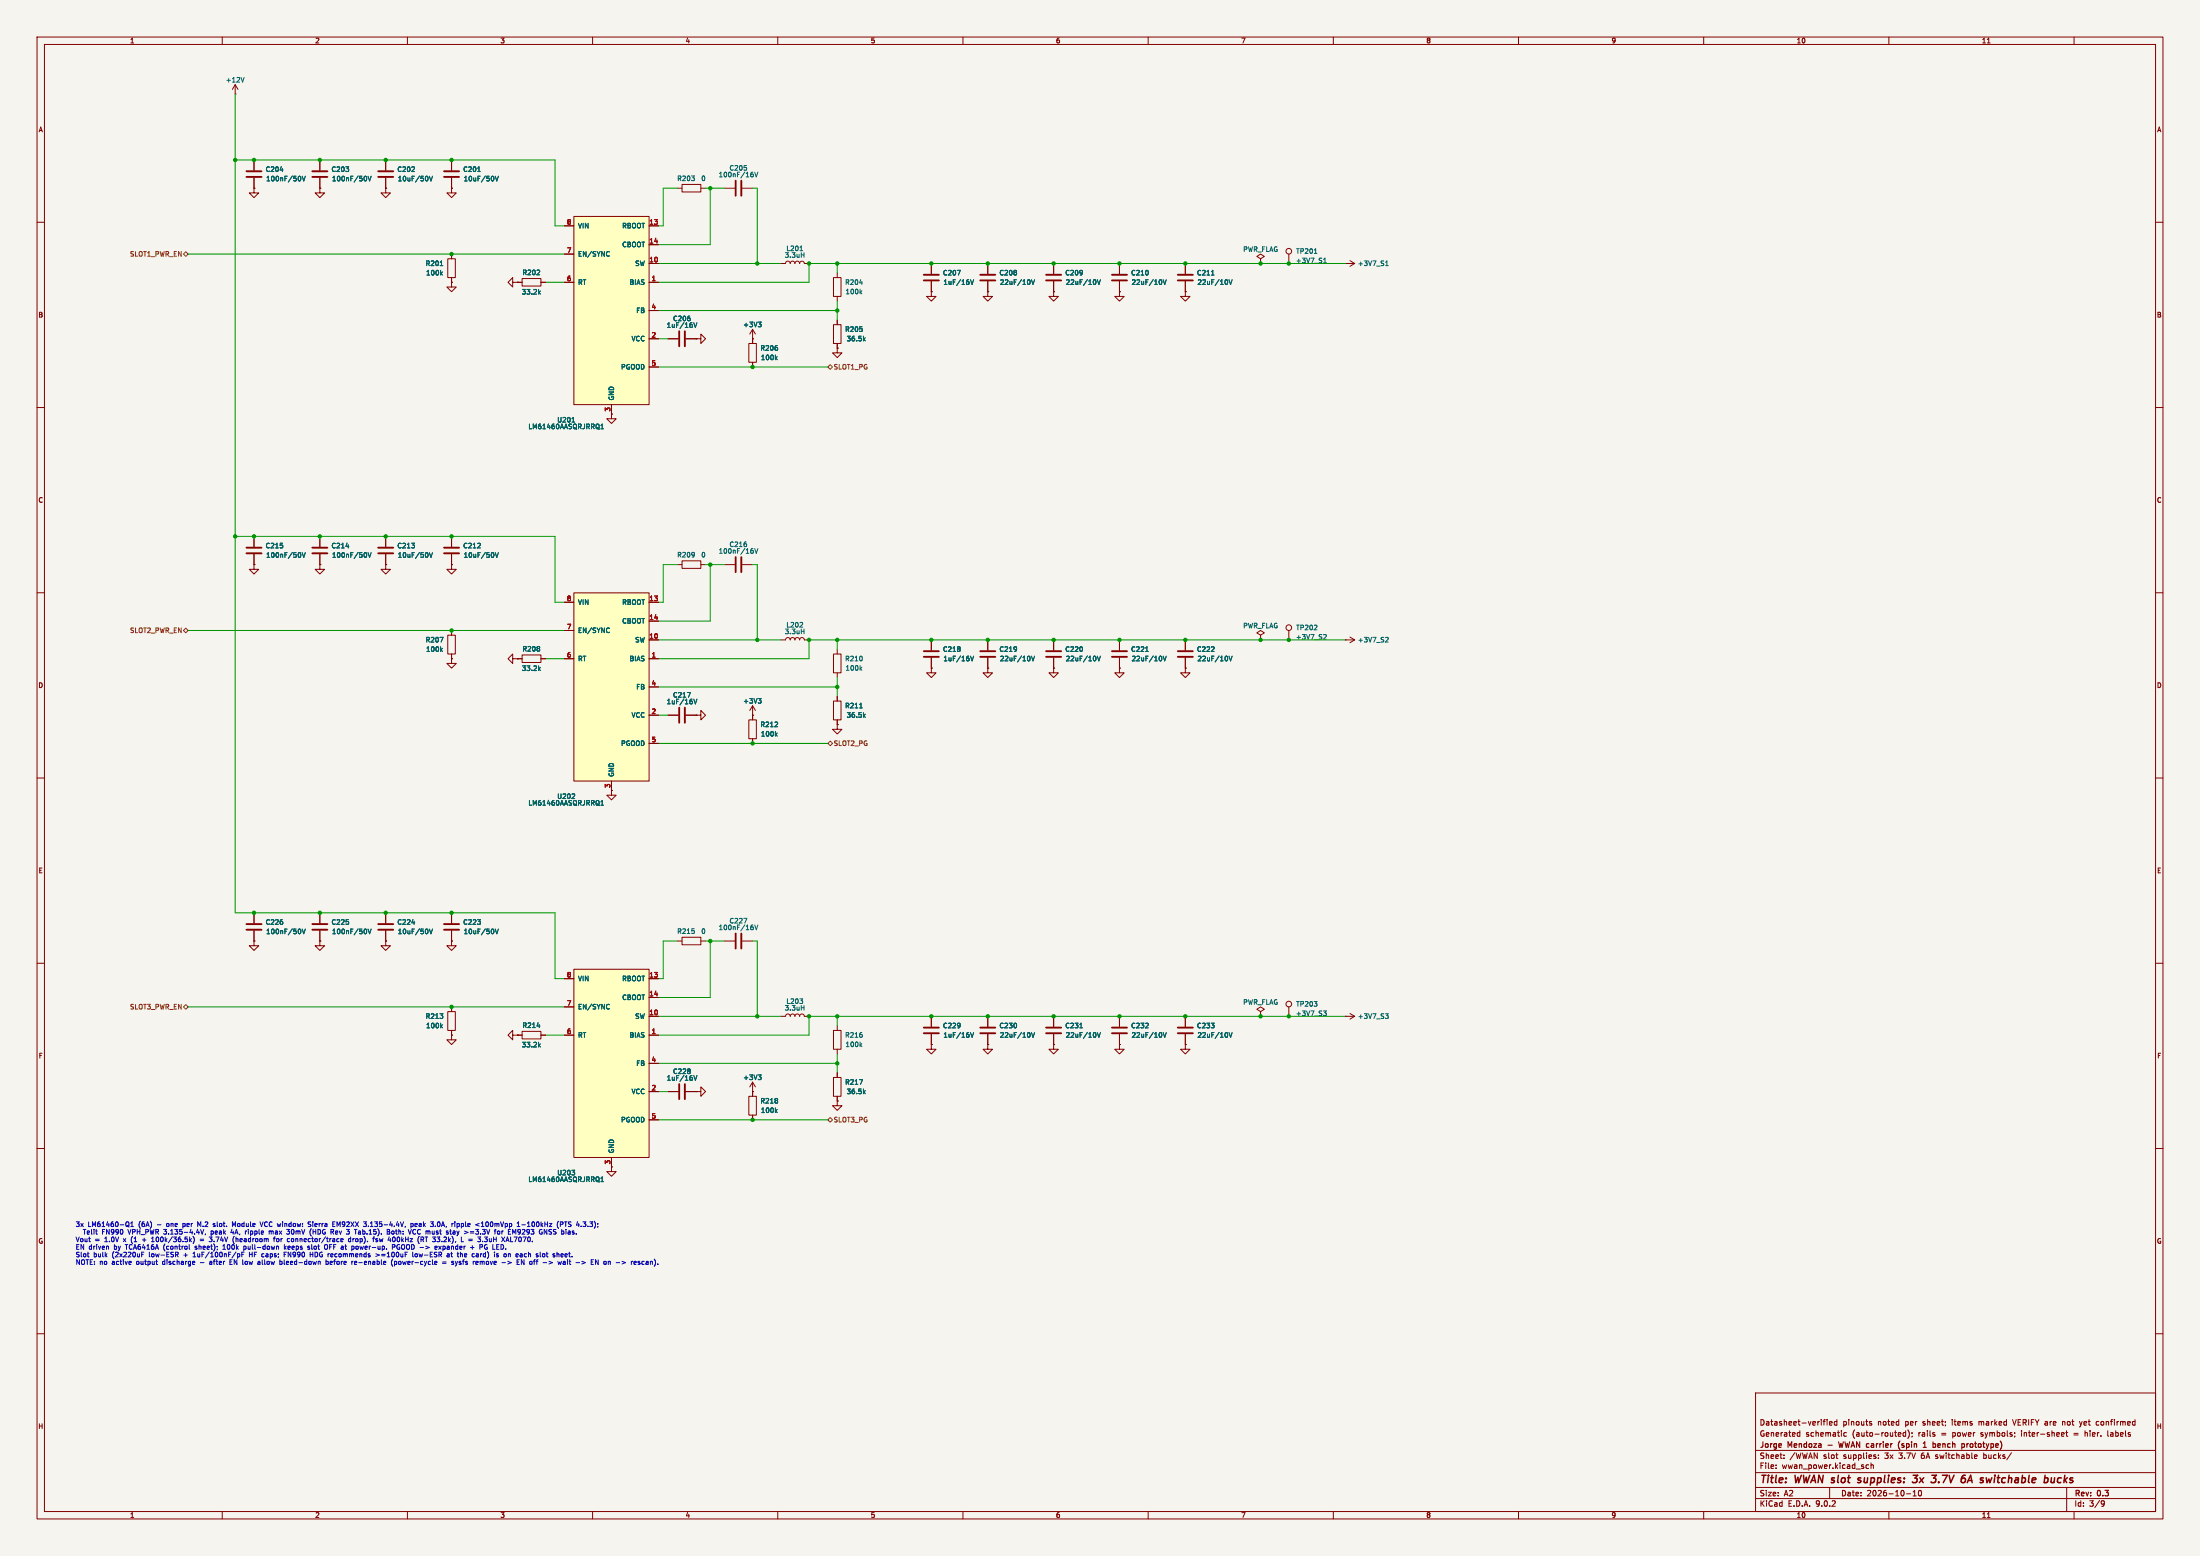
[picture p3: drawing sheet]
<svg xmlns="http://www.w3.org/2000/svg" width="594mm" height="420mm" viewBox="0 0 594 420" stroke-linecap="round" stroke-linejoin="round" font-family="sans-serif">
<path d="M0 0h594v420h-594z" fill="#f5f4ef" stroke="#f5f4ef" stroke-width=".27"/>
<g fill="none" stroke="#840000" stroke-width=".27">
<path d="M10 10h574v400h-574zM12 12h570v396h-570zM60 10v2M110 10v2M160 10v2M210 10v2M260 10v2M310 10v2M360 10v2M410 10v2M460 10v2M510 10v2"/>
<path d="M536.6 11.6h.7M560 10v2M10 60h2M251.5 78.7v1.3h1.2l-1.2 1.3-1.3-1.3h1.3M251.5 78.7h.1M266.7 78.7v1.3h1.3l-1.3 1.3-1.3-1.3h1.3M266.7 78.7h.1M284.5 71.1v2.8M284.5 75.9v2.8M302.3 71.1v2.8M302.3 75.9v2.8M320 78.7v1.3h1.3l-1.3 1.3-1.2-1.3h1.2"/>
<path d="M320 78.7h.1M320 71.1v2.8M320 75.9v2.8M348 68.6v2.5M363.2 71.1h.1M363.2 71.1h2.6M364.5 70.4l1.3 .7M365.8 71.1l-1.3 .8M582 60h2M10 110h2M582 110h2M10 160h2"/>
<path d="M251.5 172.7v2.8M251.5 177.5v2.8M266.7 172.7v2.8M266.7 177.5v2.8M320 172.7v2.8M320 177.5v2.8M340.4 171.5l1-.7-1-.6-1.1 .6 1.1 .7v1.2M340.4 172.7h.1M348 170.2v2.5M363.2 172.7h.1M363.2 172.7h2.6M364.5 172l1.3 .7"/>
<path d="M365.8 172.7l-1.3 .8M582 160h2M251.5 180.3v1.3h1.2l-1.2 1.3-1.3-1.3h1.3M251.5 180.3h.1M266.7 180.3v1.3h1.3l-1.3 1.3-1.3-1.3h1.3M266.7 180.3h.1M320 180.3v1.3h1.3l-1.3 1.3-1.2-1.3h1.2M320 180.3h.1M10 210h2M582 210h2M86.4 254v1.3h1.2l-1.2 1.2-1.3-1.2h1.3M86.4 254h.1"/>
<path d="M86.4 246.4v2.8M86.4 251.2v2.8M104.1 254v1.3h1.3l-1.3 1.2-1.2-1.2h1.2M104.1 254h.1M104.1 246.4v2.8M104.1 251.2v2.8M121.9 254v1.3h1.3l-1.3 1.2-1.3-1.2h1.3M121.9 254h.1M121.9 246.4v2.8M121.9 251.2v2.8M10 260h2M138.4 279.4v-1.3l-1.2 1.3 1.2 1.3v-1.3h1.3"/>
<path d="M139.7 279.4h.1M139.7 279.4h1.3M141 278.4h5v2h-5zM146 279.4h1.3M320 274.3v2.8M320 279.1v2.8M340.4 273.1l1-.7-1-.6-1.1 .6 1.1 .7v1.2M340.4 274.3h.1M582 260h2M266.7 281.9v1.3h1.3l-1.3 1.3-1.3-1.3h1.3M266.7 281.9h.1M320 281.9v1.3h1.3l-1.3 1.3-1.2-1.3h1.2"/>
<path d="M320 281.9h.1M10 310h2M165.1 315v1.2h1.3l-1.3 1.3-1.3-1.3h1.3M165.1 315h.1M582 310h2M10 360h2M474 376h108v32h-108zM582 360h2M474 397.5h108M474 391.5h108M479.5 396.2v.2M479.5 395.4v.2"/>
<path d="M481.7 393.5v.2M481.7 392.7v.2M485.4 387.6h.6M485.4 386.7h.6M486 386.2v1.5M492.2 383.7h.6M492.8 383.2h-.3M493.3 383.2v.1M493.3 383.7v1M494 384.2l.7-.2-.1-.3h-.4l-.2 .2v.7h.6M496 383.7h-.5l-.3 .3 .2 .6h.6M496 383.2v1.5"/>
<path d="M498.5 386.7h-.4l-.3 .3 .2 .6h.5M504.5 395.4h-.4l-.3 .3 .2 .6h.5M504.8 383.7h.5M504.8 384.1l.6 .3-.1 .2-.4 .1M505.2 395.5l.5-.1 .1 1M505.2 394.9v1.5M507.2 392.7v.2M507.2 393.5v.2M514.5 386.7h-.4l-.3 .3 .2 .6h.5M514.5 386.2v1.5M515.2 386a1.74 1.74 0 0 1-.1 2.2M516.2 386.7v.2"/>
<path d="M516.3 387.6l-.1 .3M533.6 392.7l.2 .3-.7 .2M533.7 393.6l-.1 .1M535.6 393.6l.4 .1M535.6 392.2v1.5M536 392.7h-.4M543.4 383.2l.5 1.5M545.8 386.2v.1M545.8 386.7v1M556.8 386.7h.4l.1 .3-.7 .2M556.9 383.7v1M557.2 387.6l-.4 .1"/>
<path d="M557.3 383.7l-.4 .1M557.7 386.7h.6M558 386.2v1.3l.3 .2M560 386.9h1.1M560 387.3h1.1M561.5 383.7l.3 1M561.8 384.7l-.3 .5M562.2 383.7l-.4 1M563 386.2v1.5M563.4 386.7l-.4 .1M566.1 383.7h.6M566.1 384.6h.6"/>
<path d="M569.1 386.2v1.3l.2 .2M60 408v2M110 408v2M160 408v2M210 408v2M260 408v2M310 408v2M360 408v2M410 408v2M460 408v2M474 404.5h108M474 401.5h108"/>
<path d="M494 401.5v3M510 408v2M514.7 403.2h1.2M516.5 403.8h.9M516.5 402.7l.5-.4v1.5M518.1 402.4l.2-.1a.8 .8 0 0 1 .5 .7 .8 .8 0 0 1-.5 .8l-.3-.6zM536.6 409.6h.7M558 401.5v6.5M560 408v2M567.6 405.1l.5 .1 .1 .7-.3 .6-.4 .1M568.2 405.7l-.6 .3"/>
<circle cx="348" cy="67.8" r=".76"/>
<circle cx="348" cy="169.4" r=".76"/>
</g>
<path d="M502.5 399a.49 .49 0 0 0-.8 .2l.7 .4v.3l-.3 .3-.5-.1M516.6 398.2h1.2l-.8 .8 .6 .1-.1 .9-.3 .2-.8-.1M531.4 399.6h1M538.6 398.9l-.2 1.3M538.6 398.2v.2M556.6 399h-.8l-.3 .8 .3 .4 .6-.1M523.5 400l-.1 .2M531.2 400.2l.9-2 .4 2" fill="none" stroke="#840000" stroke-width=".4"/>
<path d="M496.4 389.2l.4 1.5 .3-1.1 .2 1.1M514.1 389.7h-.4l-.2 .2 .1 .2 .5 .1v.4h-.6M523.8 389.7l.1 .3-.7 .2M524.6 389.7v1M525 389.7l-.4 .1M532.2 389.7l.5 .3-.1 .5-.4 .2M533.1 389.7h.6M533.3 389.2l.1 1.4" fill="none" stroke="#840000" stroke-width=".3"/>
<g fill="none" stroke="#840000" stroke-width=".51">
<path d="M282.4 74.2h4.1M282.4 75.7h4.1M300.2 74.2h4.1M300.2 75.7h4.1M318 74.2h4.1M318 75.7h4.1M249.4 175.8h4.1M249.4 177.3h4.1M264.7 175.8h4M264.7 177.3h4M318 175.8h4.1M318 177.3h4.1"/>
<path d="M84.3 249.4h4.1M84.3 251h4.1M102.1 249.4h4.1M102.1 251h4.1M119.9 249.4h4.1M119.9 251h4.1M318 277.4h4.1M318 278.9h4.1"/>
</g>
<g fill="none" stroke="#006464" stroke-width=".27">
<path d="M295.8 75.8v.7M296.3 75.5l.4 1.3 .4-1.3M313.6 75.8v.7M314.1 75.5l.4 1.3 .4-1.3M327.1 74.2h.7M331.4 75.8v.7M331.8 75.5l.5 1.3 .4-1.3M354.9 68.4h.7M357.4 70.9h.7M357.4 70l.3-.3v1.2M374.1 71.7h.7M374.1 70.8l.4-.4v1.3"/>
<path d="M262 177.1l.5 1.3 .4-1.3M278.1 177.4v.7M278.5 177.1l.4 1.3 .4-1.3M331.4 177.4v.7M331.8 177.1l.5 1.3 .4-1.3M357.6 171.3h.4l.1 .3-.8 .9h.8M374.3 172l.4 .1 .1 .3-.8 .9h.8M98.7 250.8a.79 .79 0 0 1 0 1.2M99.4 250.8l.4 1.2 .4-1.2M111.2 249.1h.8M115.5 251v.8M115.9 250.8l.5 1.2 .4-1.2"/>
<path d="M133.3 251v.8M133.7 250.8l.4 1.2 .5-1.2M145 276.9h.8M331.4 279v.7M331.8 278.7l.5 1.3 .4-1.3M145.5 282.1l.4 .5M145.9 281.7l-.5 .5"/>
</g>
<path d="M154.9 261.6h20.4v50.8h-20.4z" fill="#ffffc2"/>
<g fill="none" stroke="#840000" stroke-width=".27">
<path d="M63.5 25.4h.1M63.5 22.9l-.8 1.2M63.5 22.9l.8 1.2M63.5 22.9v2.5M68.6 50.8v1.3h1.2l-1.2 1.2-1.3-1.2h1.3M68.6 50.8h.1M68.6 43.2v2.8M68.6 48v2.8M86.4 50.8v1.3h1.2l-1.2 1.2-1.3-1.2h1.3M86.4 50.8h.1M86.4 43.2v2.8M86.4 48v2.8"/>
<path d="M104.1 50.8v1.3h1.3l-1.3 1.2-1.2-1.2h1.2M104.1 50.8h.1M104.1 43.2v2.8M104.1 48v2.8M121.9 50.8v1.3h1.3l-1.3 1.2-1.3-1.2h1.3M121.9 50.8h.1M121.9 43.2v2.8M121.9 48v2.8M120.9 69.9h2v5h-2zM121.9 76.2v1.3h1.3l-1.3 1.2-1.3-1.2h1.3M121.9 76.2h.1M121.9 68.6v1.3"/>
<path d="M121.9 74.9v1.3M138.4 76.2v-1.3l-1.2 1.3 1.2 1.3v-1.3h1.3M139.7 76.2h.1M139.7 76.2h1.3M141 75.2h5v2h-5zM146 76.2h1.3M225 74.9h2.1v5.1h-2.1zM226.1 73.7v1.2M251.5 71.1v2.8M251.5 75.9v2.8M266.7 71.1v2.8M266.7 75.9v2.8"/>
<path d="M284.5 78.7v1.3h1.2l-1.2 1.3-1.3-1.3h1.3M284.5 78.7h.1M302.3 78.7v1.3h1.2l-1.2 1.3-1.3-1.3h1.3M302.3 78.7h.1M340.4 69.9l1-.7-1-.6-1.1 .6 1.1 .7v1.2M340.4 71.1h.1M203.2 91.4h.1M203.2 88.9v2.5M203.2 88.9l-.8 1.3M203.2 88.9l.8 1.3M226.1 94v1.3h1.2l-1.2 1.2-1.3-1.2h1.3M226.1 94h.1"/>
<path d="M226.1 80v1.3M165.1 111.8v1.2h1.3l-1.3 1.3-1.3-1.3h1.3M165.1 111.8h.1M68.6 152.4v1.3h1.2l-1.2 1.2-1.3-1.2h1.3M68.6 152.4h.1M68.6 144.8v2.8M68.6 149.6v2.8M86.4 152.4v1.3h1.2l-1.2 1.2-1.3-1.2h1.3M86.4 152.4h.1M104.1 144.8v2.8M104.1 149.6v2.8M121.9 152.4v1.3h1.3l-1.3 1.2-1.3-1.2h1.3"/>
<path d="M121.9 152.4h.1M121.9 144.8v2.8M121.9 149.6v2.8M182.9 152.4h1.2M184.1 151.4h5.1v2h-5.1zM189.2 152.4h1.3M195.6 152.4h2.8M200.4 152.4h2.8M210.8 172.7h1.3l.2-.4 .4-.2 .5 .2 .2 .4 .1-.4 .5-.2 .4 .2 .2 .4 .2-.4 .5-.2 .4 .2 .2 .4 .2-.4 .4-.2 .5 .2 .2 .4h1.2M225 176.5h2.1v5.1h-2.1zM226.1 175.3v1.2M284.5 172.7v2.8"/>
<path d="M284.5 177.5v2.8M302.3 172.7v2.8M302.3 177.5v2.8M180.3 193h2.8M185.2 193h2.8M188 193h1.2v-1.2l1.3 1.2-1.3 1.3v-1.3M188 193h.1M202.2 194.3h2v5.1h-2zM203.2 193h.1M203.2 190.5v3.8M203.2 199.4v1.3M203.2 190.5l-.8 1.3"/>
<path d="M203.2 190.5l.8 1.3M225 189.2h2.1v5.1h-2.1zM226.1 195.6v1.3h1.2l-1.2 1.2-1.3-1.2h1.3M226.1 195.6h.1M226.1 181.6v1.3M226.1 188v1.2M226.1 194.3v1.3M284.5 180.3v1.3h1.2l-1.2 1.3-1.3-1.3h1.3M284.5 180.3h.1M302.3 180.3v1.3h1.2l-1.2 1.3-1.3-1.3h1.3M302.3 180.3h.1M165.1 213.4v1.2h1.3l-1.3 1.3-1.3-1.3h1.3"/>
<path d="M165.1 213.4h.1M68.6 254v1.3h1.2l-1.2 1.2-1.3-1.2h1.3M68.6 254h.1M68.6 246.4v2.8M68.6 251.2v2.8M182.9 254h1.2M184.1 253h5.1v2h-5.1zM189.2 254h1.3M195.6 254h2.8M200.4 254h2.8M120.9 273.1h2v5h-2zM121.9 279.4v1.3h1.3l-1.3 1.2-1.3-1.2h1.3"/>
<path d="M121.9 279.4h.1M121.9 271.8v1.3M121.9 278.1v1.3M152.4 264.2h2.5M152.4 271.8h2.5M152.4 279.4h2.5M154.9 261.6h20.4v50.8h-20.4zM175.3 264.2h2.5M175.3 279.4h2.5M175.3 269.2h2.5M175.3 274.3h2.5M210.8 274.3h1.3l.2-.4 .4-.2 .5 .2 .2 .4 .1-.4 .5-.2 .4 .2 .2 .4 .2-.4 .5-.2 .4 .2 .2 .4 .2-.4 .4-.2 .5 .2 .2 .4h1.2"/>
<path d="M225 278.1h2.1v5.1h-2.1zM226.1 276.9v1.2M348 271.8v2.5M175.3 287h2.5M175.3 294.6h2.5M180.3 294.6h2.8M185.2 294.6h2.8M188 294.6h1.2v-1.2l1.3 1.2-1.3 1.3v-1.3M188 294.6h.1M202.2 295.9h2v5.1h-2zM203.2 294.6h.1M203.2 292.1v3.8"/>
<path d="M203.2 292.1l-.8 1.3M203.2 292.1l.8 1.3M225 290.8h2.1v5.1h-2.1zM226.1 297.2v1.3h1.2l-1.2 1.2-1.3-1.2h1.3M226.1 297.2h.1M226.1 283.2v1.3M226.1 289.6v1.2M226.1 295.9v1.3M165.1 312.4v2.6M175.3 302.3h2.5M203.2 301v1.3"/>
<circle cx="348" cy="271" r=".76"/>
</g>
<g fill="none" stroke="#006464" stroke-width=".27">
<path d="M65.9 20.9l-.4 1.3M75.6 45.9h.8M80.9 47.6a.79 .79 0 0 1 0 1.2M81.6 47.6l.4 1.2 .4-1.2M98.7 47.6a.79 .79 0 0 1 0 1.2M99.4 47.6l.4 1.2 .4-1.2M115.5 47.8v.8M115.9 47.6l.5 1.2 .4-1.2M129 46.3h.7M133.3 47.8v.8M133.7 47.6l.4 1.2 .5-1.2M118.8 71.7h.8"/>
<path d="M119.1 73.8l.4 .4M119.5 73.4l-.5 .5M145.5 78.9l.4 .5M145.9 78.5l-.5 .5M232.1 76.4h.8M232.3 78.8l.4 .5M232.7 78.5l-.5 .5M258.5 73h.8l-.5 1.2M262 75.5l.5 1.3 .4-1.3M278.1 75.8v.7M278.5 75.5l.4 1.3 .4-1.3M204.7 86.9h.8l-.4 .5"/>
<path d="M205.3 87.4l.2 .3-.2 .5M80.9 149.2a.79 .79 0 0 1 0 1.2M81.6 149.2l.4 1.2 .4-1.2M115.5 149.4v.8M115.9 149.2l.5 1.2 .4-1.2M133.3 149.4v.8M133.7 149.2l.4 1.2 .5-1.2M203 148.1h.3M203.2 148.6l.2 .2-.2 .5M203.8 148.1l.4 1.2 .4-1.2M215.9 169.3h.8M216.4 170.4h.7"/>
<path d="M216.7 168.1v.4M217.1 169.8v1.3M295.8 177.4v.7M296.3 177.1l.4 1.3 .4-1.3M309.3 175.8h.7M313.6 177.4v.7M314.1 177.1l.4 1.3 .4-1.3M185.6 186.9h.8l-.5 1.3M187.3 188.7l.4 1.3 .5-1.3M204.7 188.5h.8l-.4 .5M205.3 189l.2 .3-.2 .5M209.5 198.2l.3 .5"/>
<path d="M209.8 197.9l-.4 .4M232.1 191.1h.7M232.3 180.4l.4 .5M232.7 180.1l-.5 .5M233.3 193.1l.3 .5M233.6 192.8l-.5 .5M80.9 250.8a.79 .79 0 0 1 0 1.2M81.6 250.8l.4 1.2 .4-1.2M200.8 247.9h.9l-.6 1.2M203 249.7h.3M203.2 250.2l.2 .2-.2 .5M203.8 249.7l.4 1.2 .4-1.2"/>
<path d="M119.1 277l.4 .4M119.5 276.6l-.5 .5M164.3 271.1l.2 .1M164.5 272.2l-.2 .2M215.9 269.6h.8l-.4 .5M216.4 272h.7M216.7 270.2v.5M217.1 271.4v1.3M357.3 272.9h.8l-.4 .5 .3 .1 .1 .4-.6 .2M187.3 290.3l.4 1.3 .5-1.3M204.7 290.1h.8l-.4 .5M205.3 290.6l.2 .3-.2 .5"/>
<path d="M209.5 299.8l.3 .5M209.8 299.5l-.4 .4M232 291.4h.9l-.6 1.3M232.3 282l.4 .5M232.7 281.7l-.5 .5M233.3 294.7l.3 .5M233.6 294.4l-.5 .5M154.4 315.9h.8l-.5 .5M155.1 316.5v.5M162.2 318.9h.8M162.2 318l.4-.3v1.2"/>
</g>
<g fill="none" stroke="#840000" stroke-width=".51">
<path d="M66.5 46.2h4.1M66.5 47.8h4.1M84.3 46.2h4.1M84.3 47.8h4.1M102.1 46.2h4.1M102.1 47.8h4.1M119.9 46.2h4.1M119.9 47.8h4.1M249.4 74.2h4.1M249.4 75.7h4.1M264.7 74.2h4M264.7 75.7h4"/>
<path d="M66.5 147.8h4.1M66.5 149.4h4.1M102.1 147.8h4.1M102.1 149.4h4.1M119.9 147.8h4.1M119.9 149.4h4.1M198.6 150.4v4M200.2 150.4v4M282.4 175.8h4.1M282.4 177.3h4.1M300.2 175.8h4.1M300.2 177.3h4.1"/>
<path d="M183.4 191v4.1M184.9 191v4.1M66.5 249.4h4.1M66.5 251h4.1M198.6 252v4M200.2 252v4M183.4 292.6v4.1M184.9 292.6v4.1"/>
</g>
<path d="M154.9 58.4h20.4v50.8h-20.4z" fill="#ffffc2"/>
<g fill="none" stroke="#840000" stroke-width=".27">
<path d="M154.9 58.4h20.4v50.8h-20.4zM182.9 50.8h1.2M184.1 49.8h5.1v2h-5.1zM189.2 50.8h1.3M195.6 50.8h2.8M200.4 50.8h2.8M152.4 61h2.5M152.4 68.6h2.5M152.4 76.2h2.5M175.3 61h2.5M175.3 76.2h2.5M175.3 66h2.5"/>
<path d="M175.3 71.1h2.5M175.3 83.8h2.5M175.3 91.4h2.5M175.3 99.1h2.5M165.1 109.2v2.6M86.4 144.8v2.8M86.4 149.6v2.8M104.1 152.4v1.3h1.3l-1.3 1.2-1.2-1.2h1.2M104.1 152.4h.1M138.4 177.8v-1.3l-1.2 1.3 1.2 1.3v-1.3h1.3M139.7 177.8h.1M139.7 177.8h1.3"/>
<path d="M141 176.8h5v2h-5zM146 177.8h1.3"/>
</g>
<g fill="none" stroke="#006464" stroke-width=".27">
<path d="M203 46.5h.3M203.2 47l.2 .2-.2 .5M203.8 46.5l.4 1.2 .4-1.2M164.3 67.9l.2 .1M164.5 69l-.2 .2M154.4 113.9h.8M162.2 115.7h.8M162.2 114.8l.4-.3v1.2M93.4 147.5h.8M98.7 149.2a.79 .79 0 0 1 0 1.2M99.4 149.2l.4 1.2 .4-1.2M145.5 180.5l.4 .5"/>
<path d="M145.9 180.1l-.5 .5"/>
</g>
<path d="M198.6 48.8v4M200.2 48.8v4M84.3 147.8h4.1M84.3 149.4h4.1" fill="none" stroke="#840000" stroke-width=".51"/>
<path d="M154.9 160h20.4v50.8h-20.4z" fill="#ffffc2"/>
<g fill="none" stroke="#840000" stroke-width=".27">
<path d="M68.6 50.8h.1M68.6 43.2v2.8M68.6 48v2.8M86.4 50.8h.1M86.4 43.2v2.8M86.4 48v2.8M104.1 50.8h.1M104.1 43.2v2.8M104.1 48v2.8M121.9 50.8h.1M121.9 43.2v2.8M121.9 48v2.8"/>
<path d="M121.9 76.2h.1M121.9 68.6v1.3M121.9 74.9v1.3M139.7 76.2h.1M139.7 76.2h1.3M146 76.2h1.3M152.4 61h2.5M152.4 68.6h2.5M152.4 76.2h2.5M175.3 71.1h2.5M175.3 61h2.5M175.3 76.2h2.5"/>
<path d="M175.3 66h2.5M210.8 71.1h1.3l.2-.4 .4-.2 .5 .2 .2 .4 .1-.4 .5-.2 .4 .2 .2 .4 .2-.4 .5-.2 .4 .2 .2 .4 .2-.4 .4-.2 .5 .2 .2 .4h1.2M251.5 78.7h.1M251.5 71.1v2.8M251.5 75.9v2.8M266.7 78.7h.1M266.7 71.1v2.8M266.7 75.9v2.8M284.5 78.7h.1M284.5 71.1v2.8M284.5 75.9v2.8M302.3 78.7h.1"/>
<path d="M302.3 71.1v2.8M302.3 75.9v2.8M320 78.7h.1M320 71.1v2.8M320 75.9v2.8M175.3 91.4h2.5M175.3 83.8h2.5M175.3 99.1h2.5M180.3 91.4h2.8M185.2 91.4h2.8M188 91.4h1.2v-1.2l1.3 1.2-1.3 1.3v-1.3M188 91.4h.1"/>
<path d="M202.2 92.7h2v5.1h-2zM203.2 91.4h.1M203.2 91.4v1.3M203.2 97.8v1.3M225 87.6h2.1v5.1h-2.1zM226.1 94h.1M226.1 86.4v1.2M226.1 92.7v1.3M165.1 111.8h.1M165.1 109.2v2.6M68.6 152.4h.1M68.6 144.8v2.8"/>
<path d="M68.6 149.6v2.8M86.4 152.4h.1M86.4 144.8v2.8M86.4 149.6v2.8M104.1 152.4h.1M104.1 144.8v2.8M104.1 149.6v2.8M121.9 152.4h.1M121.9 144.8v2.8M121.9 149.6v2.8M120.9 171.5h2v5h-2zM121.9 177.8v1.3h1.3l-1.3 1.2-1.3-1.2h1.3"/>
<path d="M121.9 177.8h.1M121.9 170.2v1.3M121.9 176.5v1.3M139.7 177.8h.1M139.7 177.8h1.3M146 177.8h1.3M152.4 162.6h2.5M152.4 170.2h2.5M152.4 177.8h2.5M154.9 160h20.4v50.8h-20.4zM175.3 162.6h2.5M175.3 177.8h2.5"/>
<path d="M175.3 167.6h2.5M175.3 172.7h2.5M251.5 172.7v2.8M251.5 177.5v2.8M266.7 172.7v2.8M266.7 177.5v2.8M284.5 172.7v2.8M284.5 177.5v2.8M302.3 172.7v2.8M302.3 177.5v2.8M320 172.7v2.8M320 177.5v2.8"/>
<path d="M175.3 185.4h2.5M175.3 193h2.5M180.3 193h2.8M185.2 193h2.8M188 193h.1M203.2 193h.1M203.2 193v1.3M203.2 199.4v1.3M226.1 195.6h.1M226.1 188v1.2M226.1 194.3v1.3M251.5 180.3h.1"/>
<path d="M266.7 180.3h.1M284.5 180.3h.1M302.3 180.3h.1M320 180.3h.1M165.1 213.4h.1M165.1 210.8v2.6M175.3 200.7h2.5M68.6 254h.1M68.6 246.4v2.8M68.6 251.2v2.8M86.4 254h.1M86.4 246.4v2.8"/>
<path d="M86.4 251.2v2.8M104.1 254h.1M104.1 246.4v2.8M104.1 251.2v2.8M121.9 254h.1M121.9 246.4v2.8M121.9 251.2v2.8M121.9 279.4h.1M121.9 271.8v1.3M121.9 278.1v1.3M139.7 279.4h.1M139.7 279.4h1.3"/>
<path d="M146 279.4h1.3M152.4 279.4h2.5M152.4 264.2h2.5M152.4 271.8h2.5M175.3 274.3h2.5M175.3 279.4h2.5M175.3 264.2h2.5M175.3 269.2h2.5M251.5 274.3v2.8M251.5 279.1v2.8M266.7 274.3v2.8M266.7 279.1v2.8"/>
<path d="M284.5 274.3v2.8M284.5 279.1v2.8M302.3 274.3v2.8M302.3 279.1v2.8M320 274.3v2.8M320 279.1v2.8M363.2 274.3h.1M363.2 274.3h2.6M364.5 273.6l1.3 .7M365.8 274.3l-1.3 .8M175.3 287h2.5M175.3 294.6h2.5"/>
<path d="M180.3 294.6h2.8M185.2 294.6h2.8M188 294.6h.1M203.2 294.6h.1M203.2 294.6v1.3M226.1 297.2h.1M226.1 289.6v1.2M226.1 295.9v1.3M251.5 281.9v1.3h1.2l-1.2 1.3-1.3-1.3h1.3M251.5 281.9h.1M266.7 281.9h.1M284.5 281.9v1.3h1.2l-1.2 1.3-1.3-1.3h1.3"/>
<path d="M284.5 281.9h.1M302.3 281.9v1.3h1.2l-1.2 1.3-1.3-1.3h1.3M302.3 281.9h.1M320 281.9h.1M165.1 315h.1M165.1 312.4v2.6M175.3 302.3h2.5M203.2 301v1.3"/>
</g>
<g fill="none" stroke="#006464" stroke-width=".27">
<path d="M75.6 45.9h.8M80.9 47.6a.79 .79 0 0 1 0 1.2M81.6 47.6l.4 1.2 .4-1.2M98.7 47.6a.79 .79 0 0 1 0 1.2M99.4 47.6l.4 1.2 .4-1.2M115.5 47.8v.8M115.9 47.6l.5 1.2 .4-1.2M129 46.3h.7M133.3 47.8v.8M133.7 47.6l.4 1.2 .5-1.2M118.8 71.7h.8M119.1 73.8l.4 .4"/>
<path d="M119.5 73.4l-.5 .5M145.5 78.9l.4 .5M145.9 78.5l-.5 .5M164.3 67.9l.2 .1M164.5 69l-.2 .2M216 67.7h.7M216.4 68.8h.7M217.1 68.2v1.3M258.5 73h.8l-.5 1.2M262 75.5l.5 1.3 .4-1.3M278.1 75.8v.7M278.5 75.5l.4 1.3 .4-1.3"/>
<path d="M295.8 75.8v.7M296.3 75.5l.4 1.3 .4-1.3M313.6 75.8v.7M314.1 75.5l.4 1.3 .4-1.3M327.1 74.2h.7M331.4 75.8v.7M331.8 75.5l.5 1.3 .4-1.3M187.3 87.1l.4 1.3 .5-1.3M204.7 86.9h.8l-.4 .5M205.3 87.4l.2 .3-.2 .5M209.5 96.6l.3 .5M209.8 96.3l-.4 .4"/>
<path d="M233.3 91.5l.3 .5M233.6 91.2l-.5 .5M154.4 113.9h.8M162.2 114.8l.4-.3v1.2M162.2 115.7h.8M80.9 149.2a.79 .79 0 0 1 0 1.2M81.6 149.2l.4 1.2 .4-1.2M93.4 147.5h.8M98.7 149.2a.79 .79 0 0 1 0 1.2M99.4 149.2l.4 1.2 .4-1.2M115.5 149.4v.8M115.9 149.2l.5 1.2 .4-1.2"/>
<path d="M133.3 149.4v.8M133.7 149.2l.4 1.2 .5-1.2M118.8 172h.8l-.5 1.3M119.1 175.4l.4 .4M119.5 175l-.5 .5M164.3 169.5l.2 .1M164.5 170.6l-.2 .2M262 177.1l.5 1.3 .4-1.3M278.1 177.4v.7M278.5 177.1l.4 1.3 .4-1.3M295.8 177.4v.7M296.3 177.1l.4 1.3 .4-1.3"/>
<path d="M309.3 175.8h.7M313.6 177.4v.7M314.1 177.1l.4 1.3 .4-1.3M331.4 177.4v.7M331.8 177.1l.5 1.3 .4-1.3M145.5 180.5l.4 .5M145.9 180.1l-.5 .5M185.6 186.9h.8l-.5 1.3M187.3 188.7l.4 1.3 .5-1.3M204.7 188.5h.8l-.4 .5M205.3 189l.2 .3-.2 .5M209.5 198.2l.3 .5"/>
<path d="M209.8 197.9l-.4 .4M232.1 191.1h.7M233.3 193.1l.3 .5M233.6 192.8l-.5 .5M154.4 215.5h.8M155.1 214.4v.4M162.2 217.3h.8M162.2 216.4l.4-.3v1.2M80.9 250.8a.79 .79 0 0 1 0 1.2M81.6 250.8l.4 1.2 .4-1.2M98.7 250.8a.79 .79 0 0 1 0 1.2M99.4 250.8l.4 1.2 .4-1.2"/>
<path d="M111.2 249.1h.8M115.5 251v.8M115.9 250.8l.5 1.2 .4-1.2M133.3 251v.8M133.7 250.8l.4 1.2 .5-1.2M119.1 277l.4 .4M119.5 276.6l-.5 .5M145 276.9h.8M164.3 271.1l.2 .1M164.5 272.2l-.2 .2M262 278.7l.5 1.3 .4-1.3M278.1 279v.7"/>
<path d="M278.5 278.7l.4 1.3 .4-1.3M291.5 277.4h.8M295.8 279v.7M296.3 278.7l.4 1.3 .4-1.3M313.6 279v.7M314.1 278.7l.4 1.3 .4-1.3M331.4 279v.7M331.8 278.7l.5 1.3 .4-1.3M374 273.6h.8l-.4 .5 .4 .1v.5l-.6 .2M145.5 282.1l.4 .5M145.9 281.7l-.5 .5M187.3 290.3l.4 1.3 .5-1.3"/>
<path d="M204.7 290.1h.8l-.4 .5M205.3 290.6l.2 .3-.2 .5M209.5 299.8l.3 .5M209.8 299.5l-.4 .4M232 291.4h.9l-.6 1.3M233.3 294.7l.3 .5M233.6 294.4l-.5 .5M154.4 315.9h.8l-.5 .5M155.1 316.5v.5M162.2 318l.4-.3v1.2M162.2 318.9h.8"/>
</g>
<path d="M183.4 89.4v4.1M184.9 89.4v4.1M249.4 277.4h4.1M249.4 278.9h4.1M264.7 277.4h4M264.7 278.9h4M282.4 277.4h4.1M282.4 278.9h4.1M300.2 277.4h4.1M300.2 278.9h4.1" fill="none" stroke="#840000" stroke-width=".51"/>
<path d="M49.5 68.6l.7-.7 .6 .7-.6 .6zM223.5 99.1l.7-.7 .6 .7-.6 .6zM49.5 170.2l.7-.7 .6 .7-.6 .6zM224.2 200l.6 .7-.6 .6-.7-.6zM49.5 271.8l.7-.7 .6 .7-.6 .6zM223.5 302.3l.7-.7 .6 .7-.6 .6z" fill="none" stroke="#725600" stroke-width=".27"/>
<g fill="none" stroke="#009600" stroke-width=".27">
<path d="M63.5 25.4v221h86.4v17.8h2.5M63.5 43.2h86.4v17.8h2.5M182.9 50.8h-3.8v10.2h-1.3M190.5 50.8h5.1M191.8 50.8v15.2h-14M203.2 50.8h1.3v20.3M50.8 68.6h101.6M147.3 76.2h5.1M177.8 71.1h33M226.1 71.1v2.6M363.2 71.1h-144.8v5.1h-40.6M177.8 91.4h2.5"/>
<path d="M177.8 83.8h48.3M177.8 99.1h45.7M226.1 81.3v5.1M63.5 144.8h86.4v17.8h2.5M182.9 152.4h-3.8v10.2h-1.3M190.5 152.4h5.1M191.8 152.4v15.2h-14M203.2 152.4h1.3v20.3M50.8 170.2h101.6M147.3 177.8h5.1M177.8 172.7h33M226.1 172.7v2.6"/>
<path d="M363.2 172.7h-144.8v5.1h-40.6M177.8 185.4h48.3M177.8 193h2.5M226.1 182.9v5.1M177.8 200.7h45.7M182.9 254h-3.8v10.2h-1.3M190.5 254h5.1M191.8 254v15.2h-14M203.2 254h1.3v20.3M50.8 271.8h101.6M147.3 279.4h5.1M177.8 274.3h33"/>
<path d="M226.1 274.3v2.6M363.2 274.3h-144.8v5.1h-40.6M177.8 294.6h2.5M177.8 287h48.3M226.1 284.5v5.1M177.8 302.3h45.7"/>
</g>
<g fill="none" stroke="#0000c2" stroke-width=".27">
<path d="M23.6 338.4h.4M23.9 339.3h.1M29.2 336.4l.1 .8M34.2 330.8l.7 .4M34.3 329.8l.3 .1 .2 .3v.7l-.5 .2M34.5 331.8l.4 1.3M35.3 331.1h.7M35.3 330.2l.4-.4v1.3M38.3 338.6h.4M38.4 334.7h1M40.9 335.2h.7M41.3 333.9v1.3"/>
<path d="M47.7 338.6l.4 .7M48 338.6h-.1M49.4 330.2v1.3M49.4 331l.1 .1M49.5 330.2l-.1 .1M51.1 335.9v1.1l.2 .2M51.3 334.7l.4 .5M51.7 334.3l-.5 .5M52.1 339.3h.7M52.4 338.2l-.3 .1M52.4 334.3v.8l-.3 .5M52.7 337.1l.1 .1"/>
<path d="M52.8 336.4l-.1 .1 .1 .3M53.8 330.7l-.4-.9v1.3M54 334.5h1M54 334.9h1M54.2 331.8l.4 1.3 .4-1.3M55.5 333.1l-.1 .2M56.5 333.9h.7l-.4 .5 .4 .2M57 332.3v1.2M57 333.1h.4M57.2 334.9l-.6 .3M57.4 332.3h-.4M57.6 330.6l.5 .2"/>
<path d="M57.6 330.3h.4M58.1 330.9l-.4 .2M60.2 337.2h.7M60.4 336.1l-.2 .2M60.5 335.9v1.3M62.6 331.8l-.3 .9h.8M63 335.3l.2 .3M63.6 329.8l-.4 .9-.4-.9v1.3M63.7 333.9v1.3M63.8 334.4h-.1M64.3 338.4l.4 .2v.5l-.4 .2M65.3 338.6h.4"/>
<path d="M65.8 336.4v1.2M65.9 338h-.6v1.3M66.4 337.1h-.6M66.5 332.3h.1M67.3 338v1.3M70.2 329.8l.4 1.3 .4-1.3M72.7 332.4l.3-.1 .2 .2M72.7 332.3v.8M73.2 332.5v.6M73.7 332.3l-.5 .2M73.8 334.3h.5M74 334.1v1.1"/>
<path d="M74.8 336.4l.4 .1v.7M75.1 334.3l-.4 .3v.4l.4 .2M76.7 338.6h.4M76.8 335.9v1.3M76.9 336.7l.4 .5M77.3 336.4l-.5 .4M77.3 338h-.6v1.3M77.9 332.3l.3 .3-.3 .5M78.2 331.8l-.4 .5M79.1 334.3l-.4 .3v.4l.4 .2M83.3 336.8l.3 .2-.4 .2M83.3 336.4h.3"/>
<path d="M83.4 329.8l.5 .1M83.4 330.4l.4 .1 .1 .3-.5 .3M83.7 338.6h.8M84.5 338v1.3M84.5 329.8v.1M84.5 330.2v.9M84.5 331.8v1.3M84.5 332.5h.8M88.4 336.1v.9l-.6 .1M89.8 329.8h.7M89.8 331.1h.7M91 332.3l-.4 .2v.6h.4"/>
<path d="M91.2 332.6l-.6 .1M91.4 330.7l-.4-.9v1.3M92.1 335.1h.5M92.1 334.4l.3-.1 .2 .3-.6 .1M94.7 334.4l-.4-.1-.2 .3 .1 .5h.5M94.7 333.9v1.3M95.3 334.3v.9M95.7 334.3l-.4 .3M96.1 336.5v.6h.5M99.5 331v.1M101.5 338.4l.9 .4-.9 .3M101.5 334.5l.5 .4-.2 .3-.3-.1"/>
<path d="M102.4 334.3l.3 .9M105.9 332.3l-.1 .6 .2 .2 .4-.2-.1-.6M105.9 336.6l.6-.1 .1-.4-.7-.2v1.3M106.2 334h.3l.2 .4M106.7 334.7l-.2 .4h-.3M107.3 336.1a.62 .62 0 0 0-.1 .8 .62 .62 0 0 0 .7 .2M107.7 336.7h.2M111 330.3l.3-.1 .3 .3-.2 .5h-.4M111 330.2v1.3M111.4 338v1.1l.2 .2M111.7 331.9l.5 .1M112 330.6l.6-.1v-.2l-.4-.1-.2 .2 .1 .6h.5"/>
<path d="M112.2 338.5l.3-.1 .2 .2-.2 .7-.5-.3zM112.2 333l-.5 .1M114 334.6l.4 .6M114.4 334.1l-.1 .4-.6 .1M118 336.5l-.6 .3M118.5 336.4l.6 .8M118.5 329.8a.68 .68 0 0 0-.4 .6 .68 .68 0 0 0 .4 .7M119.1 336.4l-.6 .8M121.3 339.2l-.4 .1M121.3 338.6v.7M121.3 338.7l-.4 .1M121.9 338v1.1l.3 .2"/>
<path d="M122.8 332.3l.1 .8M122.9 333.1h-.5M122.9 332.6h-.5M123.5 330.2l.5 .3v.5l-.5 .1M125.4 338.6l.1 .6M126 338.7l-.6 .1M126.6 334.9h.9M127 332.8h.9M129 338.4l.2 .2v.7M129.2 339.2l-.2 .1M129.2 338.7l-.2 .1M129.6 335.9v1.3"/>
<path d="M129.9 331.1h.8M129.9 330.2l.4-.4v1.3M131.3 336.7h.3v.4l-.3 .1M131.3 334.4l.3 .2-.3 .6M131.4 335.9l.1 .1M131.6 333.9l-.4 .5M135.5 332.3v.8M135.6 332.4l-.1 .1M137.9 333.9v1.3h.6M140.5 332.1v.7l-.6 .3M140.5 332.4l-.2 .2h-.4M140.9 330.6h1"/>
<path d="M141.6 339.1l.6 .1M142.2 338.5h-.6M142.4 331.1h.7M142.5 330.1l-.1 .1M146.9 338.4l.2 .2-.2 .7M147.5 338.4h.5M147.7 338v1.2M148.3 332.3a.53 .53 0 0 1 .6 .7l-.7 .1M151.3 330.5l.6-.1 .1-.5-.7-.1v1.3M151.5 338.5l.4-.1 .2 .3-.6 .1M151.5 339.2h.5M152.4 329.8h.7"/>
<path d="M152.7 329.8v1.3M158.7 331v.1M52.6 340.6l-.6 .3M54.1 340.8h1M57.1 340.8l-.5 .2v.2l.5 .1M62.1 340v1.3h.6M70.2 340.8h-.4M70.2 341.2l-.4 .1M70.2 340.6v.7M76.1 340.6v.6l-.4 .1M88 340.5l.4-.1 .2 .3-.1 .5h-.5M88 340v1.3"/>
<path d="M89.5 340.4l-.4 .2 .1 .6 .3 .1M89.7 340.8l-.6 .1M95.7 340.9l.6-.1v-.3l-.4-.1-.2 .2 .1 .6h.5M105.8 340.2a1.48 1.48 0 0 0 .3 1.6M106.5 340.5l.4-.1 .2 .3-.1 .5h-.5M106.5 340.4v1.3M119.5 340.6h.9M119.5 341h.9M123.5 340.4l-.3 .9M124 341.2l.3 .1M124.1 340.4l-.1 .2 .1 .3M129.6 340.4v.9"/>
<path d="M137.1 340.4l.9 .4-.9 .4M139.6 340v1.3M141.5 340v1.3l-.7-1.3v1.3M148.2 340.4l1 .4-1 .4M152.4 340.4l.2 .2v.7M152.6 340.8h-.4M152.6 341.2l-.4 .1M153.2 340.4v.9M153.6 340.4h.5M153.8 340v1.1l.3 .2M160.2 340h-.6v1.3M161.5 340v1.3l-.7-1.3v1.3"/>
<path d="M163.4 340.4l-.4 .3 .1 .5 .3 .1M170.5 340.4v.9M170.5 340.6v.1M173.9 340.5l-.4-.1-.2 .3 .1 .5h.5M174.5 340.5h.4M174.9 340.8l-.5 .2 .1 .2 .4 .1"/>
</g>
<g fill="#009600" stroke="#009600" stroke-width=".27">
<circle cx="226.1" cy="71.1" r=".46"/>
<circle cx="203.2" cy="99.1" r=".46"/>
<circle cx="204.5" cy="71.1" r=".46"/>
<circle cx="226.1" cy="83.8" r=".46"/>
<circle cx="218.4" cy="71.1" r=".46"/>
<circle cx="191.8" cy="50.8" r=".46"/>
<circle cx="63.5" cy="144.8" r=".46"/>
<circle cx="68.6" cy="144.8" r=".46"/>
<circle cx="121.9" cy="170.2" r=".46"/>
<circle cx="104.1" cy="144.8" r=".46"/>
<circle cx="121.9" cy="144.8" r=".46"/>
<circle cx="86.4" cy="144.8" r=".46"/>
<circle cx="348" cy="274.3" r=".46"/>
<circle cx="284.5" cy="274.3" r=".46"/>
<circle cx="302.3" cy="274.3" r=".46"/>
<circle cx="251.5" cy="274.3" r=".46"/>
<circle cx="266.7" cy="274.3" r=".46"/>
<circle cx="320" cy="274.3" r=".46"/>
<circle cx="340.4" cy="274.3" r=".46"/>
<circle cx="348" cy="71.1" r=".46"/>
<circle cx="348" cy="172.7" r=".46"/>
<circle cx="284.5" cy="71.1" r=".46"/>
<circle cx="302.3" cy="71.1" r=".46"/>
<circle cx="284.5" cy="172.7" r=".46"/>
<circle cx="302.3" cy="172.7" r=".46"/>
<circle cx="251.5" cy="71.1" r=".46"/>
<circle cx="266.7" cy="71.1" r=".46"/>
<circle cx="251.5" cy="172.7" r=".46"/>
<circle cx="266.7" cy="172.7" r=".46"/>
<circle cx="320" cy="172.7" r=".46"/>
<circle cx="340.4" cy="172.7" r=".46"/>
<circle cx="320" cy="71.1" r=".46"/>
<circle cx="340.4" cy="71.1" r=".46"/>
<circle cx="86.4" cy="246.4" r=".46"/>
<circle cx="104.1" cy="246.4" r=".46"/>
<circle cx="121.9" cy="246.4" r=".46"/>
<circle cx="68.6" cy="246.4" r=".46"/>
<circle cx="121.9" cy="271.8" r=".46"/>
<circle cx="86.4" cy="43.2" r=".46"/>
<circle cx="121.9" cy="68.6" r=".46"/>
<circle cx="121.9" cy="43.2" r=".46"/>
<circle cx="63.5" cy="43.2" r=".46"/>
<circle cx="68.6" cy="43.2" r=".46"/>
<circle cx="104.1" cy="43.2" r=".46"/>
<circle cx="226.1" cy="172.7" r=".46"/>
<circle cx="203.2" cy="200.7" r=".46"/>
<circle cx="191.8" cy="152.4" r=".46"/>
<circle cx="226.1" cy="185.4" r=".46"/>
<circle cx="218.4" cy="172.7" r=".46"/>
<circle cx="204.5" cy="172.7" r=".46"/>
<circle cx="204.5" cy="274.3" r=".46"/>
<circle cx="203.2" cy="302.3" r=".46"/>
<circle cx="226.1" cy="287" r=".46"/>
<circle cx="226.1" cy="274.3" r=".46"/>
<circle cx="218.4" cy="274.3" r=".46"/>
<circle cx="191.8" cy="254" r=".46"/>
</g>
<g font-size="2.8" fill="#840000">
<text x="475" y="400.9">Title:</text>
<text x="484.7" y="400.9">WWAN slot</text>
<text x="503.3" y="400.9">supplies:</text>
<text x="519" y="400.9">3x</text>
<text x="524.8" y="400.9">3.7V</text>
<text x="533.6" y="400.9">6A</text>
<text x="539.6" y="400.9">switchable</text>
<text x="557.6" y="400.9">bucks</text>
</g>
<g font-size="2.1" fill="#840000">
<text x="475" y="388">Generated</text>
<text x="475" y="385">Datasheet-verified</text>
<text x="487.5" y="388">schematic</text>
<text x="497.5" y="385">pinouts</text>
<text x="500.2" y="388">(auto-routed);</text>
<text x="507" y="385">noted</text>
<text x="514.5" y="385">per</text>
<text x="518.1" y="388">rails</text>
<text x="519.4" y="385">sheet;</text>
<text x="524.4" y="388">=</text>
<text x="527.4" y="385">items</text>
<text x="527.6" y="388">power</text>
<text x="534.8" y="385">marked</text>
<text x="535.4" y="388">symbols;</text>
<text x="544.2" y="385">VERIFY are</text>
<text x="546.5" y="388">inter-sheet</text>
<text x="557.8" y="385">not</text>
<text x="562.7" y="385">yet</text>
<text x="563.9" y="388">hier.</text>
<text x="567.3" y="385">confirmed</text>
<text x="570.2" y="388">labels</text>
<text x="475" y="394">Sheet:</text>
<text x="475" y="391.2">Jorge</text>
<text x="482.8" y="391.2">Mendoza</text>
<text x="483.2" y="394">/WWAN</text>
<text x="492.4" y="394">slot</text>
<text x="494.2" y="391.2">-</text>
<text x="497.8" y="391.2">WWAN carrier</text>
<text x="497.9" y="394">supplies:</text>
<text x="509.2" y="394">3x</text>
<text x="513.1" y="394">3.7V</text>
<text x="515" y="391.2">(spin</text>
<text x="519.3" y="394">6A switchable</text>
<text x="522.4" y="391.2">1</text>
<text x="525.6" y="391.2">bench</text>
<text x="533.9" y="391.2">prototype)</text>
<text x="536.4" y="394">bucks/</text>
<text x="475" y="396.7">File:</text>
<text x="481.1" y="396.7">wwan_power.kicad_sch</text>
<text x="475" y="406.9">KiCad</text>
<text x="475" y="404.1">Size:</text>
<text x="481.7" y="404.1">A2</text>
<text x="482.7" y="406.9">E.D.A.</text>
<text x="490.3" y="406.9">9.0.2</text>
<text x="497" y="404.1">Date:</text>
<text x="504" y="404.1">2026-10-10</text>
<text x="560" y="404.3">Rev:</text>
<text x="560" y="406.9">Id:</text>
<text x="564.1" y="406.9">3/9</text>
<text x="566.4" y="404.3">0.3</text>
</g>
<g font-size="1.8" fill="#840000">
<text x="35" y="11.9">1</text>
<text x="85" y="11.9">2</text>
<text x="135" y="11.9">3</text>
<text x="185" y="11.9">4</text>
<text x="235" y="11.9">5</text>
<text x="285" y="11.9">6</text>
<text x="335" y="11.9">7</text>
<text x="385" y="11.9">8</text>
<text x="435" y="11.9">9</text>
<text x="485" y="11.9">10</text>
<text x="535" y="11.9">11</text>
<text x="10.3" y="35.9">A</text>
<text x="582.3" y="35.9">A</text>
<text x="10.3" y="85.9">B</text>
<text x="582.3" y="85.9">B</text>
<text x="10.3" y="135.9">C</text>
<text x="582.3" y="135.9">C</text>
<text x="10.3" y="185.9">D</text>
<text x="582.3" y="185.9">D</text>
<text x="10.3" y="235.9">E</text>
<text x="582.3" y="235.9">E</text>
<text x="10.3" y="285.9">F</text>
<text x="582.3" y="285.9">F</text>
<text x="10.3" y="335.9">G</text>
<text x="582.3" y="335.9">G</text>
<text x="10.2" y="385.9">H</text>
<text x="582.2" y="385.9">H</text>
<text x="35" y="409.9">1</text>
<text x="85" y="409.9">2</text>
<text x="135" y="409.9">3</text>
<text x="185" y="409.9">4</text>
<text x="235" y="409.9">5</text>
<text x="285" y="409.9">6</text>
<text x="335" y="409.9">7</text>
<text x="385" y="409.9">8</text>
<text x="435" y="409.9">9</text>
<text x="485" y="409.9">10</text>
<text x="535" y="409.9">11</text>
</g>
<g font-size="1.8" fill="#006464">
<text x="60.9" y="22.5">+12V</text>
<text x="71.6" y="46.6">C204</text>
<text x="89.4" y="46.6">C203</text>
<text x="107.2" y="46.6">C202</text>
<text x="124.9" y="46.6">C201</text>
<text x="196.8" y="46.2">C205</text>
<text x="71.7" y="49.1">100nF/50V</text>
<text x="89.5" y="49.1">100nF/50V</text>
<text x="107.3" y="49.1">10uF/50V</text>
<text x="125.1" y="49.1">10uF/50V</text>
<text x="182.7" y="49">R203</text>
<text x="189.2" y="49">0</text>
<text x="193.9" y="48">100nF/16V</text>
<text x="156" y="61.8">VIN</text>
<text x="167.9" y="61.8">RBOOT</text>
<text x="114.8" y="72">R201</text>
<text x="156" y="69.4">EN/SYNC</text>
<text x="167.9" y="66.9">CBOOT</text>
<text x="171.4" y="72">SW</text>
<text x="211.8" y="69.8">3.3uH</text>
<text x="212.2" y="68">L201</text>
<text x="335.5" y="68.2">PWR_FLAG</text>
<text x="349.8" y="71.2">+3V7_S1</text>
<text x="349.9" y="68.7">TP201</text>
<text x="366.5" y="72">+3V7_S1</text>
<text x="114.9" y="74.5">100k</text>
<text x="141" y="74.4">R202</text>
<text x="156" y="77.1">RT</text>
<text x="169.9" y="77.1">BIAS</text>
<text x="228.1" y="77.1">R204</text>
<text x="254.5" y="74.5">C207</text>
<text x="254.6" y="77.1">1uF/16V</text>
<text x="269.7" y="74.5">C208</text>
<text x="269.9" y="77.1">22uF/10V</text>
<text x="287.5" y="74.5">C209</text>
<text x="287.6" y="77.1">22uF/10V</text>
<text x="305.3" y="74.5">C210</text>
<text x="305.4" y="77.1">22uF/10V</text>
<text x="323.1" y="74.5">C211</text>
<text x="323.2" y="77.1">22uF/10V</text>
<text x="140.8" y="79.7">33.2k</text>
<text x="228.2" y="79.6">100k</text>
<text x="171.7" y="84.7">FB</text>
<text x="179.9" y="88.7">1uF/16V</text>
<text x="181.6" y="86.9">C206</text>
<text x="200.6" y="88.5">+3V3</text>
<text x="228.1" y="89.8">R205</text>
<text x="170.4" y="92.3">VCC</text>
<text x="205.2" y="94.8">R206</text>
<text x="228.5" y="92.3">36.5k</text>
<text x="167.6" y="99.9">PGOOD</text>
<text x="205.3" y="97.4">100k</text>
<text x="166" y="108.2" transform="rotate(-90 166 108.2)">GND</text>
<text x="142.5" y="116">LM61460AASQRJRRQ1</text>
<text x="150.3" y="114.2">U201</text>
<text x="71.6" y="148.2">C215</text>
<text x="89.4" y="148.2">C214</text>
<text x="107.2" y="148.2">C213</text>
<text x="124.9" y="148.2">C212</text>
<text x="193.9" y="149.6">100nF/16V</text>
<text x="196.8" y="147.8">C216</text>
<text x="71.7" y="150.7">100nF/50V</text>
<text x="89.5" y="150.7">100nF/50V</text>
<text x="107.3" y="150.7">10uF/50V</text>
<text x="125.1" y="150.7">10uF/50V</text>
<text x="182.7" y="150.6">R209</text>
<text x="189.2" y="150.6">0</text>
<text x="156" y="163.4">VIN</text>
<text x="167.9" y="163.4">RBOOT</text>
<text x="114.8" y="173.6">R207</text>
<text x="156" y="171">EN/SYNC</text>
<text x="167.9" y="168.5">CBOOT</text>
<text x="171.4" y="173.6">SW</text>
<text x="211.8" y="171.4">3.3uH</text>
<text x="212.2" y="169.6">L202</text>
<text x="335.5" y="169.8">PWR_FLAG</text>
<text x="349.8" y="172.8">+3V7_S2</text>
<text x="349.9" y="170.3">TP202</text>
<text x="366.5" y="173.6">+3V7_S2</text>
<text x="114.9" y="176.1">100k</text>
<text x="141" y="176">R208</text>
<text x="156" y="178.7">RT</text>
<text x="169.9" y="178.7">BIAS</text>
<text x="228.1" y="178.7">R210</text>
<text x="254.5" y="176.1">C218</text>
<text x="254.6" y="178.7">1uF/16V</text>
<text x="269.7" y="176.1">C219</text>
<text x="269.9" y="178.7">22uF/10V</text>
<text x="287.5" y="176.1">C220</text>
<text x="287.6" y="178.7">22uF/10V</text>
<text x="305.3" y="176.1">C221</text>
<text x="305.4" y="178.7">22uF/10V</text>
<text x="323.1" y="176.1">C222</text>
<text x="323.2" y="178.7">22uF/10V</text>
<text x="140.8" y="181.3">33.2k</text>
<text x="228.2" y="181.2">100k</text>
<text x="171.7" y="186.3">FB</text>
<text x="179.9" y="190.3">1uF/16V</text>
<text x="181.6" y="188.5">C217</text>
<text x="200.6" y="190.1">+3V3</text>
<text x="228.1" y="191.4">R211</text>
<text x="170.4" y="193.9">VCC</text>
<text x="205.2" y="196.4">R212</text>
<text x="228.5" y="193.9">36.5k</text>
<text x="167.6" y="201.5">PGOOD</text>
<text x="205.3" y="199">100k</text>
<text x="166" y="209.8" transform="rotate(-90 166 209.8)">GND</text>
<text x="150.3" y="215.8">U202</text>
<text x="142.5" y="217.6">LM61460AASQRJRRQ1</text>
<text x="71.6" y="249.8">C226</text>
<text x="89.4" y="249.8">C225</text>
<text x="107.2" y="249.8">C224</text>
<text x="124.9" y="249.8">C223</text>
<text x="193.9" y="251.2">100nF/16V</text>
<text x="196.8" y="249.4">C227</text>
<text x="71.7" y="252.3">100nF/50V</text>
<text x="89.5" y="252.3">100nF/50V</text>
<text x="107.3" y="252.3">10uF/50V</text>
<text x="125.1" y="252.3">10uF/50V</text>
<text x="182.7" y="252.2">R215</text>
<text x="189.2" y="252.2">0</text>
<text x="156" y="265">VIN</text>
<text x="167.9" y="265">RBOOT</text>
<text x="114.8" y="275.2">R213</text>
<text x="156" y="272.6">EN/SYNC</text>
<text x="167.9" y="270.1">CBOOT</text>
<text x="171.4" y="275.2">SW</text>
<text x="211.8" y="273">3.3uH</text>
<text x="212.2" y="271.2">L203</text>
<text x="335.5" y="271.4">PWR_FLAG</text>
<text x="349.8" y="274.4">+3V7_S3</text>
<text x="349.9" y="271.9">TP203</text>
<text x="366.5" y="275.2">+3V7_S3</text>
<text x="114.9" y="277.7">100k</text>
<text x="141" y="277.6">R214</text>
<text x="156" y="280.3">RT</text>
<text x="169.9" y="280.3">BIAS</text>
<text x="228.1" y="280.3">R216</text>
<text x="254.5" y="277.7">C229</text>
<text x="254.6" y="280.3">1uF/16V</text>
<text x="269.7" y="277.7">C230</text>
<text x="269.9" y="280.3">22uF/10V</text>
<text x="287.5" y="277.7">C231</text>
<text x="287.6" y="280.3">22uF/10V</text>
<text x="305.3" y="277.7">C232</text>
<text x="305.4" y="280.3">22uF/10V</text>
<text x="323.1" y="277.7">C233</text>
<text x="323.2" y="280.3">22uF/10V</text>
<text x="140.8" y="282.9">33.2k</text>
<text x="171.7" y="287.9">FB</text>
<text x="228.2" y="282.8">100k</text>
<text x="179.9" y="291.9">1uF/16V</text>
<text x="181.6" y="290.1">C228</text>
<text x="200.6" y="291.7">+3V3</text>
<text x="228.1" y="293">R217</text>
<text x="170.4" y="295.5">VCC</text>
<text x="205.2" y="298">R218</text>
<text x="228.5" y="295.5">36.5k</text>
<text x="167.6" y="303.1">PGOOD</text>
<text x="205.3" y="300.6">100k</text>
<text x="166" y="311.4" transform="rotate(-90 166 311.4)">GND</text>
<text x="150.3" y="317.4">U203</text>
<text x="142.5" y="319.2">LM61460AASQRJRRQ1</text>
</g>
<g font-size="1.8" fill="#a90000">
<text x="153" y="60.7">8</text>
<text x="175.2" y="60.7">13</text>
<text x="175.2" y="65.8">14</text>
<text x="153" y="68.3">7</text>
<text x="175.2" y="70.9">10</text>
<text x="153" y="75.9">6</text>
<text x="175.8" y="75.9">1</text>
<text x="175.8" y="83.6">4</text>
<text x="175.8" y="91.2">2</text>
<text x="175.8" y="98.8">5</text>
<text x="164.8" y="111.2" transform="rotate(-90 164.8 111.2)">3</text>
<text x="153" y="162.3">8</text>
<text x="175.2" y="162.3">13</text>
<text x="175.2" y="167.4">14</text>
<text x="153" y="169.9">7</text>
<text x="175.2" y="172.5">10</text>
<text x="153" y="177.5">6</text>
<text x="175.8" y="177.5">1</text>
<text x="175.8" y="185.2">4</text>
<text x="175.8" y="192.8">2</text>
<text x="175.8" y="200.4">5</text>
<text x="164.8" y="212.8" transform="rotate(-90 164.8 212.8)">3</text>
<text x="153" y="263.9">8</text>
<text x="175.2" y="263.9">13</text>
<text x="175.2" y="269">14</text>
<text x="153" y="271.5">7</text>
<text x="175.2" y="274.1">10</text>
<text x="153" y="279.1">6</text>
<text x="175.8" y="279.1">1</text>
<text x="175.8" y="286.8">4</text>
<text x="175.8" y="294.4">2</text>
<text x="175.8" y="302">5</text>
<text x="164.8" y="314.4" transform="rotate(-90 164.8 314.4)">3</text>
</g>
<g font-size="1.8" fill="#725600">
<text x="35" y="69.4">SLOT1_PWR_EN</text>
<text x="225" y="99.9">SLOT1_PG</text>
<text x="35" y="171">SLOT2_PWR_EN</text>
<text x="225" y="201.5">SLOT2_PG</text>
<text x="35" y="272.6">SLOT3_PWR_EN</text>
<text x="225" y="303.1">SLOT3_PG</text>
</g>
<g font-size="1.8" fill="#0000c2">
<text x="20.3" y="331.5">3x</text>
<text x="20.3" y="335.6">Vout</text>
<text x="22.7" y="333.5">Telit</text>
<text x="23.7" y="331.5">LM61460-Q1</text>
<text x="25.6" y="335.6">=</text>
<text x="27.9" y="333.5">FN990</text>
<text x="28.3" y="335.6">1.0V</text>
<text x="33.6" y="335.6">x</text>
<text x="35.1" y="333.5">VPH_PWR 3.135-4.4V,</text>
<text x="35.8" y="335.6">(1</text>
<text x="37.5" y="331.5">(6A)</text>
<text x="39.1" y="335.6">+</text>
<text x="41.8" y="335.6">100k/36.5k)</text>
<text x="42.7" y="331.5">-</text>
<text x="45.4" y="331.5">one</text>
<text x="50" y="331.5">per</text>
<text x="54.2" y="331.5">M.2</text>
<text x="55.1" y="335.6">=</text>
<text x="57.8" y="335.6">3.74V</text>
<text x="57.8" y="333.5">peak</text>
<text x="58.6" y="331.5">slot.</text>
<text x="63.4" y="333.5">4A,</text>
<text x="64" y="331.5">Module</text>
<text x="64.3" y="335.6">(headroom</text>
<text x="67.5" y="333.5">ripple</text>
<text x="71.8" y="331.5">VCC window:</text>
<text x="74.1" y="333.5">max</text>
<text x="75.6" y="335.6">for</text>
<text x="79.1" y="333.5">30mV</text>
<text x="79.5" y="335.6">connector/trace</text>
<text x="85.1" y="331.5">Sierra</text>
<text x="85.5" y="333.5">(HDG</text>
<text x="91.4" y="333.5">Rev</text>
<text x="91.9" y="331.5">EM92XX</text>
<text x="95.9" y="333.5">3</text>
<text x="96.2" y="335.6">drop).</text>
<text x="98.3" y="333.5">Tab.15).</text>
<text x="100.5" y="331.5">3.135-4.4V,</text>
<text x="103" y="335.6">fsw</text>
<text x="107.2" y="333.5">Both:</text>
<text x="107.3" y="335.6">400kHz</text>
<text x="113.3" y="333.5">VCC must</text>
<text x="113.4" y="331.5">peak</text>
<text x="115.5" y="335.6">(RT</text>
<text x="119" y="331.5">3.0A,</text>
<text x="119.7" y="335.6">33.2k),</text>
<text x="123.8" y="333.5">stay</text>
<text x="124.9" y="331.5">ripple</text>
<text x="127.6" y="335.6">L =</text>
<text x="128.9" y="333.5">&gt;=3.3V</text>
<text x="131.5" y="331.5">&lt;100mVpp</text>
<text x="132.6" y="335.6">3.3uH</text>
<text x="137.3" y="333.5">for</text>
<text x="139.2" y="335.6">XAL7070.</text>
<text x="141.1" y="333.5">EM9293</text>
<text x="142.9" y="331.5">1-100kHz</text>
<text x="149.7" y="333.5">GNSS bias.</text>
<text x="153.9" y="331.5">(PTS</text>
<text x="159.4" y="331.5">4.3.3);</text>
<text x="20.3" y="337.6">EN driven</text>
<text x="20.3" y="339.7">Slot</text>
<text x="20.3" y="341.7">NOTE: no</text>
<text x="25.2" y="339.7">bulk</text>
<text x="30.3" y="341.7">active</text>
<text x="30.4" y="339.7">(2x220uF</text>
<text x="30.9" y="337.6">by</text>
<text x="34.2" y="337.6">TCA6416A</text>
<text x="37.1" y="341.7">output</text>
<text x="40.5" y="339.7">low-ESR</text>
<text x="44.4" y="341.7">discharge</text>
<text x="44.6" y="337.6">(control</text>
<text x="50" y="339.7">+</text>
<text x="52.8" y="339.7">1uF/100nF/pF</text>
<text x="53.3" y="337.6">sheet);</text>
<text x="57.5" y="341.7">after</text>
<text x="61" y="337.6">100k</text>
<text x="63.1" y="341.7">EN low</text>
<text x="66.9" y="337.6">pull-down</text>
<text x="68.2" y="339.7">HF caps;</text>
<text x="71.1" y="341.7">allow</text>
<text x="77.2" y="341.7">bleed-down</text>
<text x="77.9" y="339.7">FN990</text>
<text x="78" y="337.6">keeps</text>
<text x="84.6" y="337.6">slot</text>
<text x="85.2" y="339.7">HDG recommends</text>
<text x="89.3" y="337.6">OFF at</text>
<text x="89.9" y="341.7">before</text>
<text x="97" y="341.7">re-enable</text>
<text x="97" y="337.6">power-up.</text>
<text x="103.3" y="339.7">&gt;=100uF</text>
<text x="107.9" y="341.7">(power-cycle</text>
<text x="108.2" y="337.6">PGOOD -&gt;</text>
<text x="113.5" y="339.7">low-ESR</text>
<text x="120.1" y="337.6">expander</text>
<text x="121.9" y="341.7">=</text>
<text x="123" y="339.7">at</text>
<text x="124.7" y="341.7">sysfs</text>
<text x="126" y="339.7">the</text>
<text x="129.9" y="337.6">+</text>
<text x="130.2" y="339.7">card)</text>
<text x="130.6" y="341.7">remove</text>
<text x="132.6" y="337.6">PG LED.</text>
<text x="136.4" y="339.7">is</text>
<text x="138.6" y="341.7">-&gt;</text>
<text x="139.2" y="339.7">on</text>
<text x="142.6" y="339.7">each</text>
<text x="142.9" y="341.7">EN off</text>
<text x="148.3" y="339.7">slot</text>
<text x="150.3" y="341.7">-&gt;</text>
<text x="153" y="339.7">sheet.</text>
<text x="154.6" y="341.7">wait</text>
<text x="159.6" y="341.7">-&gt;</text>
<text x="163.9" y="341.7">EN on</text>
<text x="171" y="341.7">-&gt;</text>
<text x="175.3" y="341.7">rescan).</text>
</g>
</svg>
